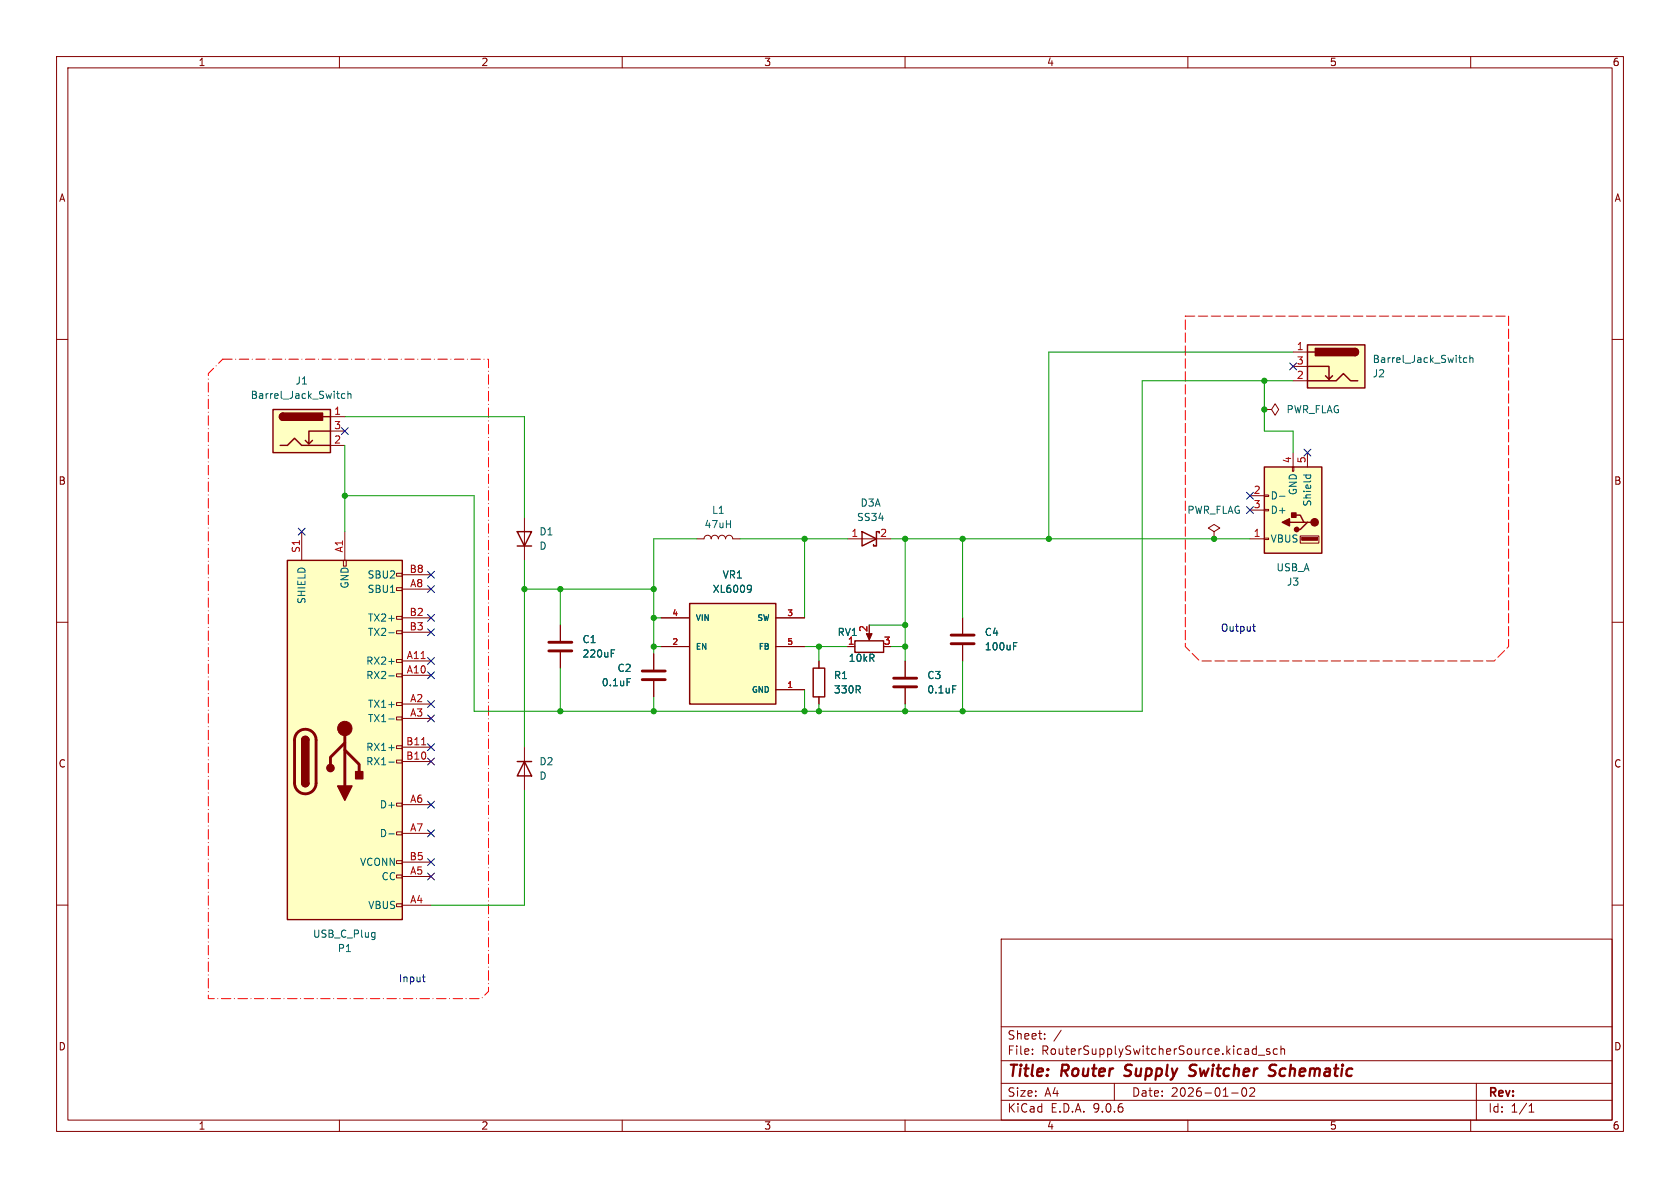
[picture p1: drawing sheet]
<svg xmlns="http://www.w3.org/2000/svg" width="297mm" height="210mm" viewBox="0 0 297 210" stroke-linecap="round" stroke-linejoin="round" font-family="sans-serif">
<g fill="none" stroke="#840000" stroke-width=".18">
<path d="M10 10h277v190h-277zM12 12h273v186h-273zM60 10v2M110 10v2M160 10v2M210 10v2M260 10v2M10 60h2M285 60h2M10 110h2M285 110h2M10 160h2"/>
<path d="M177 166h108v32h-108zM285 160h2M60 198v2M110 198v2M160 198v2M177 194.5h108M177 191.5h108M177 187.5h108M177 181.5h108M182.5 186.3v.1M182.5 185.5v.1M184.7 183.6v.1"/>
<path d="M184.7 182.8v.1M187.6 182.1l-1.3 2M197 191.5v3M210 198v2M217.7 193.2h1.2M219.7 192.4l.2-.1a.81 .81 0 0 1 .6 .6 .81 .81 0 0 1-.3 .8l-.2 .1a.81 .81 0 0 1-.3-1.4zM221 192.4l.5-.1 .2 .1 .1 .3-.9 1.1h.9M221.7 185.4l.4 .1M222.1 184.9v1.5M222.1 186.3l-.4 .1M222.5 186.5h1.1M224.5 185.5l-.4-.1-.2 .2 .1 .2 .5 .2v.3h-.6"/>
<path d="M225.8 185.5l-.4-.1-.3 .3v.4l.1 .2h.6M226.5 185.5l.2-.1 .3 .1 .1 .9M226.5 184.9v1.5M260 198v2M261 191.5v6.5M270.3 196.6h.9M270.3 195.5l.4-.4v1.5"/>
</g>
<path d="M198.7 190.1l.3 .1M199.1 188.4l-.2 .4 .1 .2M211.2 190a.85 .85 0 0 1-1 .1M211.3 188.2l-.7 .1a.46 .46 0 0 0-.3 .5 .46 .46 0 0 0 .4 .4l.5 .2M224.7 188.3l.2-.1 .7 .1M224.8 189.2l.3 .1a.49 .49 0 0 1 .4 .5 .49 .49 0 0 1-.5 .4h-.5" fill="none" stroke="#840000" stroke-width=".4"/>
<path d="M50.8 99.1h20.3v63.5h-20.3z" fill="#ffffc2"/>
<g fill="none" stroke="#840000" stroke-width=".18">
<path d="M53.3 94v5.1M60.7 99.1h.5v1h-.5zM61 94v5.1M92.7 91.4v7.7M149.9 95.3h7.6M70.1 119.1h1v.5h-1zM70.1 116.6h1v.5h-1zM70.1 111.5h1v.5h-1zM70.1 109h1v.5h-1zM70.1 103.9h1v.5h-1zM70.1 101.3h1v.6h-1zM71.1 119.4h5.1"/>
<path d="M71.1 116.8h5.1M71.1 111.8h5.1M71.1 109.2h5.1M71.1 104.1h5.1M71.1 101.6h5.1M144.8 116.8v1.3M149.9 114.3h1.2M153.7 111.8v1M160 116.8v2.8M170.2 109.2v2.8M170.2 114v2.8M70.1 134.4h1v.5h-1z"/>
<path d="M70.1 131.8h1v.5h-1zM70.1 126.7h1v.6h-1zM70.1 124.2h1v.5h-1zM71.1 134.6h5.1M71.1 132.1h5.1M71.1 127h5.1M71.1 124.5h5.1M92.7 132.1v7.6M144.8 123.2v1.3M160 121.7v2.8M70.1 159.8h1v.5h-1zM70.1 154.7h1v.5h-1z"/>
<path d="M70.1 152.1h1v.6h-1zM70.1 147.1h1v.5h-1zM70.1 142h1v.5h-1zM71.1 154.9h5.1M71.1 152.4h5.1M71.1 147.3h5.1M71.1 142.2h5.1M71.1 160h5.1"/>
</g>
<path d="M50.8 99.1h20.3v63.5h-20.3zM91.4 94h2.6l-1.3 2.5zM91.4 96.5h2.6M152.4 94l2.5 1.3-2.5 1.2zM155.4 94.2v-.2h-.5v2.5h-.5v-.2M143.8 118.1h2v5.1h-2zM151.1 113.3h5.1v2h-5.1zM53.3 138.4a.64 .64 0 0 0 .7 .7 .64 .64 0 0 0 .6-.7M53.3 130.8a.64 .64 0 0 1 .7-.6 .64 .64 0 0 1 .6 .6M91.4 134.6h2.6M92.7 134.6l1.3 2.6h-2.6z" fill="none" stroke="#840000" stroke-width=".25"/>
<path d="M158 119.9h4.1M168.1 112.3h4.1M168.1 113.8h4.1M52.6 129.5a1.9 1.9 0 0 1 2.1-.4 1.9 1.9 0 0 1 1.2 1.7v7.6a1.91 1.91 0 0 1-1.9 1.9 1.91 1.91 0 0 1-1.9-1.9v-7.7l.1-.7zM61 132.6l2.5 2.5v1.3M61 131.3l-2.6 2.6v1.2M61 128.8v10.1M158 121.4h4.1" fill="none" stroke="#840000" stroke-width=".51"/>
<g fill="#840000" stroke="#840000" stroke-width=".25">
<path d="M53.3 130.8h1.3v7.6h-1.3z"/>
<path d="M53.3 138.4h1.3a.64 .64 0 0 1-.6 .7 .64 .64 0 0 1-.7-.7z"/>
<path d="M53.5 130.4a.64 .64 0 0 1 .7-.2 .64 .64 0 0 1 .4 .6h-1.3z"/>
<path d="M59.7 138.9h2.5l-1.2 2.6z"/>
<path d="M62.9 136.4h1.2v1.3h-1.2z"/>
<circle cx="58.4" cy="135.8" r=".63"/>
</g>
<g fill="#840000" stroke="#840000" stroke-width=".18">
<path d="M153.2 112h1l-.5 1.2z"/>
<circle cx="61" cy="128.8" r="1.27"/>
</g>
<g fill="none" stroke="#006464" stroke-width=".18">
<path d="M68.7 119.5h1M68.7 116.9h1M68.7 111.9h1M179.2 114.2h.4M179.2 113.6h.6M68.7 134.7h1M68.7 132.2h1M68.7 127.1h1M168.4 121.2h.6M68.7 147.4h1M66.2 164.8l.1 .1M66.3 164.8v1.1l-.1 .1"/>
<path d="M66.3 165.6l-.1 .1"/>
</g>
<path d="M74.5 131.7h.8" fill="none" stroke="#a90000" stroke-width=".18"/>
<path d="M121.9 106.7h15.3v17.8h-15.3z" fill="#ffffc2"/>
<path d="M121.9 106.7h15.3v17.8h-15.3z" fill="none" stroke="#840000" stroke-width=".25"/>
<path d="M123.2 95.3h1.3a.64 .64 0 0 1 .6-.7 .64 .64 0 0 1 .6 .7 .64 .64 0 0 1 .7-.7 .64 .64 0 0 1 .6 .7 .64 .64 0 0 1 .6-.7 .64 .64 0 0 1 .7 .7 .64 .64 0 0 1 .6-.7 .64 .64 0 0 1 .6 .7h1.3M116.8 109.2h5.1M116.8 114.3h5.1M137.2 109.2h5M137.2 114.3h5M137.2 121.9h5" fill="none" stroke="#840000" stroke-width=".18"/>
<path d="M132.4 103.4l.4 .2a.84 .84 0 0 1-.3 1.1M132.8 104l-.2 .2h-.2" fill="none" stroke="#006464" stroke-width=".18"/>
<path d="M48.3 72.4h10.1v7.6h-10.1z" fill="#ffffc2"/>
<path d="M48.3 72.4h10.1v7.6h-10.1zM49.5 78.7h1.3l1.3-1.2 1.2 1.2h5.1M50 73a.64 .64 0 0 0-.6 .7 .64 .64 0 0 0 .6 .6M55.2 77.9l-.6 .6M57.1 73.7h1.3M58.4 76.2h-3.8v2.3l-.6-.6" fill="none" stroke="#840000" stroke-width=".25"/>
<g fill="#840000" stroke="#840000" stroke-width=".25">
<path d="M49.6 73.2l.4-.2v1.3a.63 .63 0 0 1-.5-.4 .63 .63 0 0 1 .1-.7z"/>
<path d="M50 73h7v1.3h-7z"/>
</g>
<path d="M58.4 73.7h2.6M58.4 76.2h2.6M58.4 78.7h2.6M99.1 110.5v2.8M99.1 115.3v2.8" fill="none" stroke="#840000" stroke-width=".18"/>
<path d="M61 69.6h-.4l-.2 .2 .1 .6h.5M61.5 69.7l.2-.1h.3v.8M61.5 69.2v1.2M108.1 115.5h.4M108.1 114.9h.6" fill="none" stroke="#006464" stroke-width=".18"/>
<path d="M97 113.5h4.1M97 115.1h4.1" fill="none" stroke="#840000" stroke-width=".51"/>
<path d="M231.1 61h10.2v7.6h-10.2z" fill="#ffffc2"/>
<path d="M231.1 61h10.2v7.6h-10.2zM231.1 67.3h5.1l1.3-1.3 1.3 1.3h1.2M231.1 64.8h3.8v2.3l.7-.7M231.1 62.2h1.3M234.3 66.4l.6 .7M239.5 61.6a.64 .64 0 0 1 .7 .6 .64 .64 0 0 1-.7 .7" fill="none" stroke="#840000" stroke-width=".25"/>
<g fill="#840000" stroke="#840000" stroke-width=".25">
<path d="M239.5 61.6a.64 .64 0 0 1 .7 .6 .64 .64 0 0 1-.7 .7z"/>
<path d="M232.5 61.6h7v1.3h-7z"/>
</g>
<path d="M228.6 62.2h2.5M228.6 64.8h2.5M228.6 67.3h2.5" fill="none" stroke="#840000" stroke-width=".18"/>
<path d="M259.3 63.3l-.4-.1-.2 .3 .1 .5h.5M259.9 63.4l.1-.2 .3 .1 .1 .8M259.9 62.8v1.3" fill="none" stroke="#006464" stroke-width=".18"/>
<path d="M223.5 82.6h10.2v15.2h-10.2z" fill="#ffffc2"/>
<path d="M223.5 82.6h10.2v15.2h-10.2zM228 92.3h2.5M228.6 91.1h1.3l.6 1.2h.6M231.8 92.3h-.7l-1.2 1.3h-.7" fill="none" stroke="#840000" stroke-width=".25"/>
<g fill="#840000" stroke="#840000" stroke-width=".25">
<path d="M228.3 90.7h.8v.7h-.8z"/>
<path d="M226.7 92.3l1.3-.6v1.3z"/>
<circle cx="232.4" cy="92.3" r=".63"/>
<circle cx="229.2" cy="93.6" r=".38"/>
</g>
<path d="M230.1 95h2.8v.5h-2.8z" fill="#840000" stroke="#840000" stroke-width=".18"/>
<g fill="none" stroke="#840000" stroke-width=".18">
<path d="M223.5 72.4h1.3l.6-1 .7 1-.7 1-.6-1M223.5 72.4h.1M214.6 94l1-.7-1-.6-1 .6 1 .7v1.3M214.6 95.3h.1M221 95.3h2.5M221 90.2h2.5M221 87.6h2.5M223.5 95.1h.8v.3h-.8zM223.5 90h.8v.3h-.8zM223.5 87.5h.8v.3h-.8zM228.5 82.6h.2v.7h-.2zM228.6 80v2.6"/>
<path d="M229.9 94.7h3.3v1.3h-3.3zM231.1 80v2.6M99.1 110.5v2.8M99.1 115.3v2.8M115.6 115.6v2.8M116.8 109.2h5.1M116.8 114.3h5.1M137.2 109.2h5M137.2 114.3h5M144.8 116.8v1.3M149.9 114.3h1.2M160 116.8v2.8"/>
<path d="M170.2 109.2v2.8M170.2 114v2.8M115.6 120.4v2.8M137.2 121.9h5M144.8 123.2v1.3M160 121.7v2.8"/>
</g>
<path d="M226.2 87.7h1M230.4 84h1.3M230.9 84v.3M231.7 84v.3M108.1 115.5h.4M108.1 114.9h.6M110.9 120h.6M132.4 103.4l.4 .2a.84 .84 0 0 1-.3 1.1M132.8 104l-.2 .2h-.2M179.2 114.2h.4M179.2 113.6h.6M168.4 121.2h.6" fill="none" stroke="#006464" stroke-width=".18"/>
<path d="M113.5 118.6h4.1M113.5 120.1h4.1" fill="none" stroke="#840000" stroke-width=".51"/>
<path d="M39.4 63.5h47v111.8l-1.3 1.2h-48.3v-110.5l2.6-2.5" fill="none" stroke="#f00" stroke-width=".18" stroke-dasharray="1.7 .6 0 .6"/>
<path d="M209.5 55.9h57.2v58.4l-2.5 2.5h-52.1l-2.6-2.5v-58.4" fill="none" stroke="#f00" stroke-width=".18" stroke-dasharray="1.7 .6"/>
<g fill="none" stroke="#009600" stroke-width=".18">
<path d="M61 73.7h31.7v17.7M61 78.7v15.3M223.5 67.3v8.9h5.1v3.8M228.6 67.3h-26.7v58.4h-118.1v-38.1h-22.8M228.6 62.2h-43.2v33.1M92.7 99.1v33M123.2 95.3h-7.6v20.3M130.8 95.3h19.1M142.2 95.3v13.9M157.5 95.3h63.5M160 95.3v21.5M170.2 95.3v13.9"/>
<path d="M92.7 104.1h22.9M99.1 104.1v6.4M99.1 118.1v7.6M115.6 114.3h1.2M115.6 109.2h1.2M142.2 114.3h7.7M144.8 114.3v2.5M153.7 110.5h6.3M157.5 114.3h2.5M170.2 116.8v8.9M92.7 139.7v20.3h-16.5M115.6 123.2v2.5"/>
<path d="M142.2 121.9v3.8M144.8 124.5v1.2M160 124.5v1.2"/>
</g>
<g fill="none" stroke="#000084" stroke-width=".18">
<path d="M60.4 75.6l1.2 1.2M61.6 75.6l-1.2 1.2M228 64.2l1.2 1.2M229.2 64.2l-1.2 1.2M230.5 79.4l1.2 1.2M231.7 79.4l-1.2 1.2M52.7 93.4l1.2 1.2M53.9 93.4l-1.2 1.2M220.4 87l1.2 1.2M220.4 89.6l1.2 1.2M221.6 89.6l-1.2 1.2M221.6 87l-1.2 1.2"/>
<path d="M75.6 111.2l1.2 1.2M75.6 103.5l1.2 1.2M75.6 108.6l1.2 1.2M75.6 118.8l1.2 1.2M75.6 116.2l1.2 1.2M75.6 101l1.2 1.2M76.8 111.2l-1.2 1.2M76.8 103.5l-1.2 1.2M76.8 108.6l-1.2 1.2M76.8 118.8l-1.2 1.2M76.8 116.2l-1.2 1.2M76.8 101l-1.2 1.2"/>
<path d="M75.6 134l1.2 1.2M75.6 123.9l1.2 1.2M75.6 131.5l1.2 1.2M75.6 126.4l1.2 1.2M76.8 134l-1.2 1.2M76.8 123.9l-1.2 1.2M76.8 131.5l-1.2 1.2M76.8 126.4l-1.2 1.2M75.6 154.3l1.2 1.2M75.6 151.8l1.2 1.2M75.6 146.7l1.2 1.2M75.6 141.6l1.2 1.2"/>
<path d="M76.8 154.3l-1.2 1.2M76.8 151.8l-1.2 1.2M76.8 146.7l-1.2 1.2M76.8 141.6l-1.2 1.2"/>
</g>
<path d="M221.5 110.7h.4M221.6 110.3v1.1l.3 .2M74.7 172.7h.5M74.9 173.4l.3 .2" fill="none" stroke="#0000c2" stroke-width=".18"/>
<g fill="#009600" stroke="#009600" stroke-width=".18">
<circle cx="144.8" cy="125.7" r=".46"/>
<circle cx="144.8" cy="114.3" r=".46"/>
<circle cx="115.6" cy="125.7" r=".46"/>
<circle cx="115.6" cy="114.3" r=".46"/>
<circle cx="115.6" cy="109.2" r=".46"/>
<circle cx="99.1" cy="125.7" r=".46"/>
<circle cx="115.6" cy="104.1" r=".46"/>
<circle cx="142.2" cy="125.7" r=".46"/>
<circle cx="170.2" cy="95.3" r=".46"/>
<circle cx="160" cy="95.3" r=".46"/>
<circle cx="160" cy="110.5" r=".46"/>
<circle cx="160" cy="114.3" r=".46"/>
<circle cx="160" cy="125.7" r=".46"/>
<circle cx="142.2" cy="95.3" r=".46"/>
<circle cx="170.2" cy="125.7" r=".46"/>
<circle cx="92.7" cy="104.1" r=".46"/>
<circle cx="99.1" cy="104.1" r=".46"/>
<circle cx="61" cy="87.6" r=".46"/>
<circle cx="214.6" cy="95.3" r=".46"/>
<circle cx="223.5" cy="67.3" r=".46"/>
<circle cx="223.5" cy="72.4" r=".46"/>
<circle cx="185.4" cy="95.3" r=".46"/>
</g>
<g font-size="2.8" fill="#840000">
<text x="178" y="190.9">Title:</text>
<text x="187.7" y="190.9">Router</text>
<text x="199.7" y="190.9">Supply</text>
<text x="211.9" y="190.9">Switcher</text>
<text x="226.8" y="190.9">Schematic</text>
</g>
<g font-size="2.1" fill="#840000">
<text x="178" y="184">Sheet:</text>
<text x="178" y="186.7">File:</text>
<text x="184.1" y="186.7">RouterSupplySwitcherSource.kicad_sch</text>
<text x="178" y="196.9">KiCad</text>
<text x="178" y="194.1">Size:</text>
<text x="184.7" y="194.1">A4</text>
<text x="185.7" y="196.9">E.D.A.</text>
<text x="193.3" y="196.9">9.0.6</text>
<text x="200" y="194.1">Date:</text>
<text x="207" y="194.1">2026-01-02</text>
<text x="263" y="194.3">Rev:</text>
<text x="263" y="196.9">Id:</text>
<text x="267.1" y="196.9">1/1</text>
</g>
<g font-size="1.8" fill="#840000">
<text x="35" y="11.9">1</text>
<text x="85" y="11.9">2</text>
<text x="135" y="11.9">3</text>
<text x="185" y="11.9">4</text>
<text x="235" y="11.9">5</text>
<text x="285" y="11.9">6</text>
<text x="10.3" y="35.9">A</text>
<text x="285.3" y="35.9">A</text>
<text x="10.3" y="85.9">B</text>
<text x="285.3" y="85.9">B</text>
<text x="10.3" y="135.9">C</text>
<text x="285.3" y="135.9">C</text>
<text x="10.3" y="185.9">D</text>
<text x="285.3" y="185.9">D</text>
<text x="35" y="199.9">1</text>
<text x="85" y="199.9">2</text>
<text x="135" y="199.9">3</text>
<text x="185" y="199.9">4</text>
<text x="235" y="199.9">5</text>
<text x="285" y="199.9">6</text>
</g>
<g font-size="1.8" fill="#a90000">
<text x="229.2" y="62">1</text>
<text x="229.2" y="64.5">3</text>
<text x="229.2" y="67.1">2</text>
<text x="59" y="73.4">1</text>
<text x="59" y="75.9">3</text>
<text x="59" y="78.5">2</text>
<text x="228.3" y="82" transform="rotate(-90 228.3 82)">4</text>
<text x="230.9" y="82" transform="rotate(-90 230.9 82)">5</text>
<text x="221.5" y="89.9">3</text>
<text x="221.5" y="87.4">2</text>
<text x="150.4" y="95">1</text>
<text x="155.5" y="95">2</text>
<text x="221.5" y="95">1</text>
<text x="53.1" y="97.8" transform="rotate(-90 53.1 97.8)">S1</text>
<text x="60.7" y="97.8" transform="rotate(-90 60.7 97.8)">A1</text>
<text x="72.3" y="101.3">B8</text>
<text x="72.4" y="103.9">A8</text>
<text x="72.3" y="111.5">B3</text>
<text x="72.3" y="109">B2</text>
<text x="153.4" y="111.8" transform="rotate(-90 153.4 111.8)">2</text>
<text x="71.8" y="119.1">A10</text>
<text x="71.8" y="116.6">A11</text>
<text x="149.8" y="114">1</text>
<text x="156.1" y="114">3</text>
<text x="72.4" y="124.2">A2</text>
<text x="71.7" y="131.8">B11</text>
<text x="72.4" y="126.7">A3</text>
<text x="71.7" y="134.4">B10</text>
<text x="72.4" y="142">A6</text>
<text x="72.4" y="147.1">A7</text>
<text x="72.3" y="152.1">B5</text>
<text x="72.4" y="154.7">A5</text>
<text x="72.4" y="159.8">A4</text>
</g>
<g font-size="1.8" fill="#006464">
<text x="242.6" y="64.4">Barrel_Jack_Switch</text>
<text x="44.2" y="70.7">Barrel_Jack_Switch</text>
<text x="52.1" y="68.2">J1</text>
<text x="242.6" y="66.9">J2</text>
<text x="227.3" y="73.3">PWR_FLAG</text>
<text x="152" y="89.8">D3A</text>
<text x="224.5" y="88.5">D-</text>
<text x="229.5" y="87.6" transform="rotate(-90 229.5 87.6)">GND</text>
<text x="232" y="89.6" transform="rotate(-90 232 89.6)">Shield</text>
<text x="95.3" y="94.8">D1</text>
<text x="124.4" y="93.6">47uH</text>
<text x="125.8" y="91">L1</text>
<text x="151.4" y="92.3">SS34</text>
<text x="209.8" y="91">PWR_FLAG</text>
<text x="224.5" y="91">D+</text>
<text x="95.3" y="97.4">D</text>
<text x="224.5" y="96.1">VBUS</text>
<text x="225.6" y="101.2">USB_A</text>
<text x="54.2" y="106.9" transform="rotate(-90 54.2 106.9)">SHIELD</text>
<text x="61.8" y="104.1" transform="rotate(-90 61.8 104.1)">GND</text>
<text x="64.9" y="105">SBU1</text>
<text x="64.9" y="102.5">SBU2</text>
<text x="125.9" y="105">XL6009</text>
<text x="127.7" y="102.5">VR1</text>
<text x="227.4" y="103.7">J3</text>
<text x="64.9" y="112.6">TX2-</text>
<text x="64.9" y="110.1">TX2+</text>
<text x="102.9" y="113.9">C1</text>
<text x="148" y="112.6">RV1</text>
<text x="174" y="112.6">C4</text>
<text x="64.6" y="117.7">RX2+</text>
<text x="102.9" y="116.4">220uF</text>
<text x="109.1" y="119">C2</text>
<text x="149.9" y="117.2">10kR</text>
<text x="174" y="115.2">100uF</text>
<text x="64.6" y="120.2">RX2-</text>
<text x="64.9" y="125.3">TX1+</text>
<text x="106.3" y="121.5">0.1uF</text>
<text x="147.3" y="120.2">R1</text>
<text x="147.3" y="122.8">330R</text>
<text x="163.8" y="120.2">C3</text>
<text x="163.8" y="122.8">0.1uF</text>
<text x="64.9" y="127.9">TX1-</text>
<text x="64.6" y="135.5">RX1-</text>
<text x="64.6" y="132.9">RX1+</text>
<text x="95.3" y="135.5">D2</text>
<text x="67.1" y="143.1">D+</text>
<text x="95.3" y="138">D</text>
<text x="67.1" y="148.2">D-</text>
<text x="63.6" y="153.3">VCONN</text>
<text x="67.4" y="155.8">CC</text>
<text x="65" y="160.9">VBUS</text>
<text x="55.2" y="166">USB_C_Plug</text>
<text x="59.6" y="168.5">P1</text>
</g>
<g font-size="1.8" fill="#0000c2">
<text x="215.7" y="111.9">Output</text>
<text x="70.4" y="173.8">Input</text>
</g>
<g font-size="1.4" fill="#a90000">
<text x="118.8" y="109">4</text>
<text x="139.1" y="109">3</text>
<text x="118.8" y="114">2</text>
<text x="139.1" y="114">5</text>
<text x="139.1" y="121.7">1</text>
</g>
<g font-size="1.4" fill="#006464">
<text x="122.9" y="110">VIN</text>
<text x="133.8" y="110">SW</text>
<text x="122.9" y="115">EN</text>
<text x="134" y="115">FB</text>
<text x="132.8" y="122.7">GND</text>
</g>
</svg>
